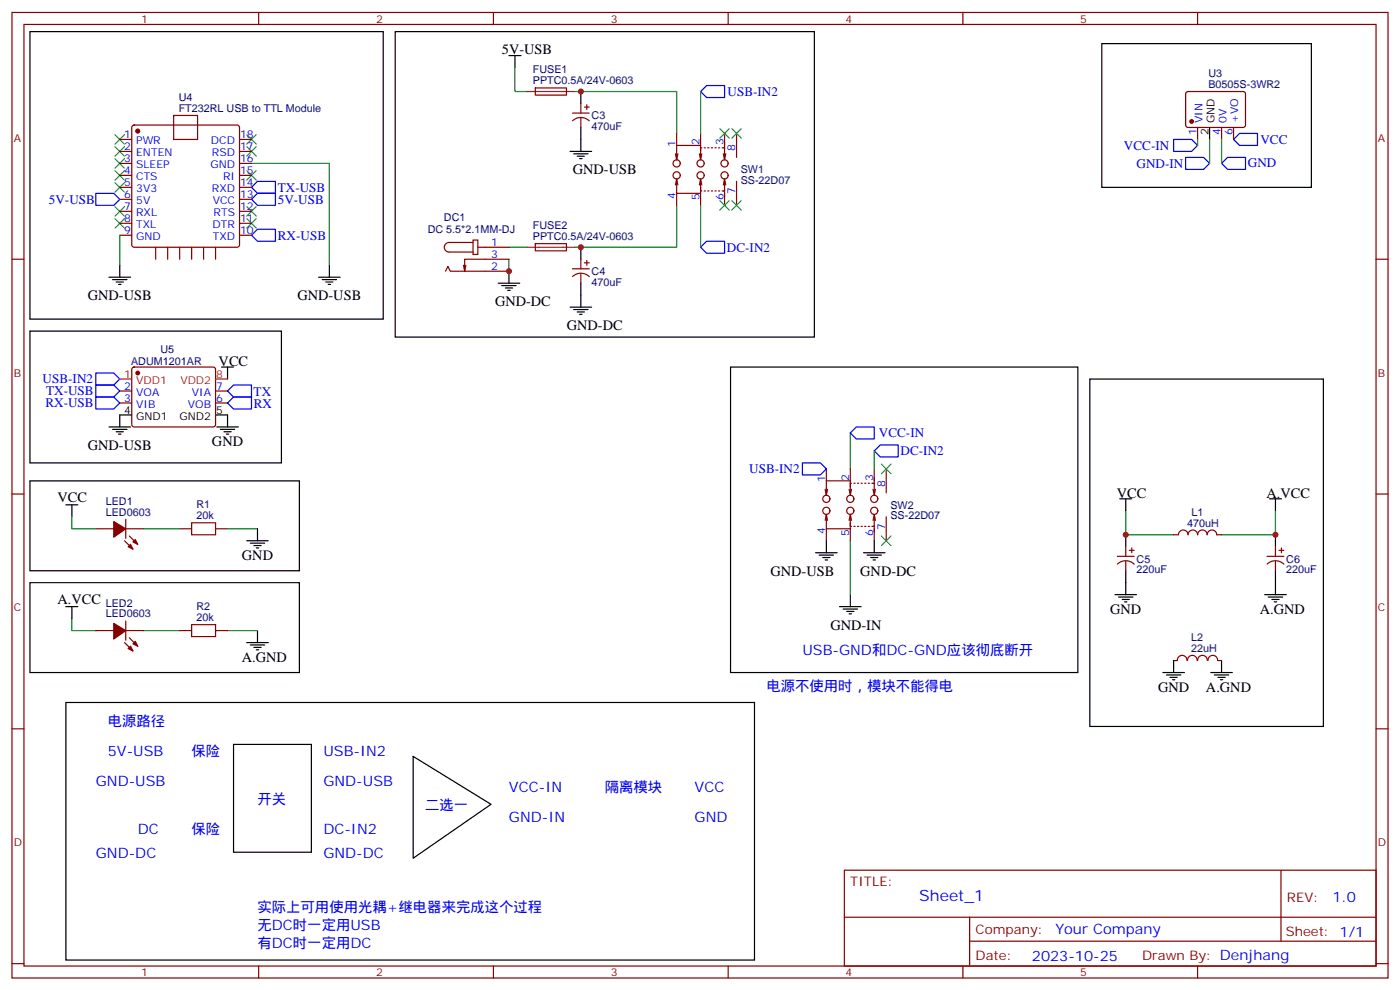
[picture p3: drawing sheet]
<svg xmlns="http://www.w3.org/2000/svg" width="412mm" height="292mm" viewBox="0 0 412 292" stroke-linecap="round" stroke-linejoin="round" font-family="sans-serif">
<g fill="none" stroke="#870000" stroke-width=".35">
<path d="M3.5 3.7h405.4v284.3h-405.4zM7.1 7.2h398.2v277.3h-398.2zM76.2 3.7v3.5M145.3 3.7v3.5M214.5 3.7v3.5M283.6 3.7v3.5M352.8 3.7v3.5M39 37l.5-.2h30.3l.5 .2 .3 .5v34.6l-.3 .5-.5 .2h-30.3l-.5-.2-.2-.5v-34.6zM51.2 34h7v7.1h-7zM157.7 25.9h9.1l.1 2.1h-9.2zM168.6 33.3h5M168.7 35.6a3.5 3.5 0 0 1 4.9 0"/>
<path d="M171.1 30.5v2.8M171.1 34.7v2.8M172.2 31.5h1.4M172.9 30.8v1.4M199.3 39.3v3.5M206.4 39.3v5.3M213.4 39.3v4.4M217 39.3v7.1M349.5 27.2l.5-.2h16.5l.4 .7-.1 9.4-.6 .4h-16.5l-.5-.7v-9.1zM352.8 37.5v3.6M359.8 37.5v3.6M363.4 37.5v3.6"/>
<path d="M35.3 41.1h3.5M35.3 44.6h3.5M35.3 48.1h3.5M35.3 51.6h3.5M35.3 55.2h3.5M35.3 58.7h3.5M70.6 41.1h3.5M70.6 44.6h3.5M70.6 48.1h3.5M70.6 51.6h3.5M70.6 55.2h3.5M70.6 58.7h3.5"/>
<path d="M199 45.3l.3 1.8M199.3 52.7v4.2h7.1M199.3 56.9v3.6M199.3 52.7l.4 1.8M199.3 52.7l-.3 1.8M199.7 45.3l-.4 1.8M206 45.3l.4 1.8 .3-1.8M206 54.5l.4-1.8 .3 1.8M206.4 42.8h-7.1v4.3M206.4 53.4v2.8h.3M206.4 55.2v5.3M206.7 43.5h-.3v2.9"/>
<path d="M207.4 43.5h.4M207.4 56.2h.4M208.5 43.5h.3M208.5 56.2h.3M209.5 43.5h.4M209.5 56.2h.4M210.6 43.5h.4M210.6 56.2h.4M211.7 43.5h.3M211.7 56.2h.3M212.7 43.5h.7v2.9M213.1 45.3l.3 1.8 .4-1.8"/>
<path d="M213.1 54.5l.3-1.8 .4 1.8M213.4 53.4v2.8h-.7M213.4 56.1v4.4M217 53.4v7.1M3.5 76.3h3.6M35.3 62.2h3.5M35.3 65.8h3.5M35.3 69.3h3.5M45.9 72.8v3.5M49.4 72.8v3.5M52.9 72.8v3.5M56.4 72.8v3.5"/>
<path d="M60 72.8v3.5M63.5 72.8v3.5M70.6 62.2h3.5M70.6 65.8h3.5M70.6 69.3h3.5M131.2 79.9l.7-1.4 .7 1.4h17.3M137.2 78.1l-.3 1.8M139.3 70.7h1.5v4.2h-1.5zM139.3 71.4h-7a1.41 1.41 0 0 0-1.4 1.4 1.41 1.41 0 0 0 1.4 1.4h7M140.8 72.8h9.1M149.9 76.3h-13v3.6l-.4-1.8M157.7 71.8h9.1l.1 2-9.2 .1z"/>
<path d="M168.6 79.2h5M171.1 76.3v2.9M172.2 77.4h1.4M172.9 76.7v1.4M405.3 76.3h3.6M168.7 81.4a3.5 3.5 0 0 1 4.9 .1M171.1 80.6v2.8M35.3 115.1h3.5M35.3 118.7h3.5M39 108.3l.5-.2h23.3l.5 .2 .2 .5-.1 16.5-.6 .4h-23.6l-.4-.7v-16.2zM63.5 115.1h3.5M63.5 118.7h3.5"/>
<path d="M243.4 138.1v3.5M250.5 138.1v5.3M257.5 138.1v4.4M261.1 138.1v7M3.5 145.5h3.6M28.2 155.7h5.3M36.7 159.2l2.5 2.5M37 152.9v5.6M37 155.7h5.3M38.1 157.8l2.5 2.5M52.9 155.7h3.5M63.5 155.7h3.5"/>
<path d="M243.1 144.1l.3 1.7M243.4 151.5v4.2h7.1M243.4 155.7v3.5M243.4 151.5l.4 1.7M243.4 151.5l-.3 1.7M243.8 144.1l-.4 1.7M250.1 144.1l.4 1.7 .3-1.7M250.1 153.2l.4-1.7 .3 1.7M250.5 141.6h-7.1v4.2M250.5 152.2v2.8h.3M250.5 154v5.2M250.8 142.3h-.3v2.8"/>
<path d="M251.5 142.3h.4M251.5 155h.4M252.6 142.3h.3M252.6 155h.3M253.6 142.3h.4M253.6 155h.4M254.7 142.3h.4M254.7 155h.4M255.8 142.3h.3M255.8 155h.3M256.8 142.3h.7v2.8M257.2 144.1l.3 1.7 .4-1.7"/>
<path d="M257.2 153.2l.3-1.7 .4 1.7M257.5 152.2v2.8h-.7M257.5 154.8v4.4M261.1 152.2v7M345.7 157.5h1.4a1.41 1.41 0 0 1 1.5-1.4 1.41 1.41 0 0 1 1.4 1.4M350 157.5a1.41 1.41 0 0 1 1.4-1.4 1.41 1.41 0 0 1 1.4 1.4M352.8 157.5a1.41 1.41 0 0 1 1.4-1.4 1.41 1.41 0 0 1 1.4 1.4M355.6 157.5a1.41 1.41 0 0 1 1.4-1.4 1.41 1.41 0 0 1 1.4 1.4M358.4 157.5h1.4M405.3 145.5h3.6M329.1 163.8h5M329.2 166.1a3.5 3.5 0 0 1 4.9 0"/>
<path d="M331.6 161v2.8M331.6 165.2v2.9M332.7 162.1h1.4M333.4 161.4v1.4M373.2 163.8h5M373.3 166.1a3.5 3.5 0 0 1 4.9 0M375.7 161v2.8M375.7 165.2v2.9M376.8 162.1h1.4M377.5 161.4v1.4M28.2 185.7h5.3M36.7 189.2l2.5 2.5"/>
<path d="M37 182.9v5.6M37 185.7h5.3M38.1 187.8l2.5 2.5M52.9 185.7h3.5M63.5 185.7h3.5M345.7 194.5h1.1M346.8 194.5a1.41 1.41 0 0 1 1.4-1.5 1.41 1.41 0 0 1 1.4 1.5M349.8 194.5a1.41 1.41 0 0 1 1.4-1.5 1.41 1.41 0 0 1 1.4 1.5M352.8 194.5a1.41 1.41 0 0 1 1.4-1.5 1.41 1.41 0 0 1 1.4 1.5M355.8 194.5a1.41 1.41 0 0 1 1.5-1.5 1.41 1.41 0 0 1 1.4 1.5M358.8 194.5h1M3.5 214.6h3.6"/>
<path d="M405.3 214.6h3.6M248.7 256.3h156.6v28.2h-156.6zM377.3 256.3v20.9M248.7 270.1h156.5M285.6 277.2h119.6M285.6 270.1v14.1M3.5 283.8h3.6M76.2 284.5v3.5M145.3 284.5v3.5M214.5 284.5v3.5M283.6 284.5v3.5M352.8 284.5v3.5"/>
<path d="M405.3 283.8h3.6"/>
<circle cx="199.3" cy="48.1" r="1.06"/>
<circle cx="199.3" cy="51.6" r="1.06"/>
<circle cx="206.4" cy="51.6" r="1.06"/>
<circle cx="206.4" cy="48.1" r="1.06"/>
<circle cx="213.4" cy="48.1" r="1.06"/>
<circle cx="213.4" cy="51.6" r="1.06"/>
<circle cx="243.4" cy="146.9" r="1.06"/>
<circle cx="243.4" cy="150.4" r="1.06"/>
<circle cx="250.5" cy="146.9" r="1.06"/>
<circle cx="250.5" cy="150.4" r="1.06"/>
<circle cx="257.5" cy="146.9" r="1.06"/>
<circle cx="257.5" cy="150.4" r="1.06"/>
</g>
<g fill="none" stroke="#000" stroke-width=".35">
<path d="M8.8 9.3h104.1v84.7h-104.1zM116.4 9.3h123.5v90h-123.5zM149.9 16.4h3.6M151.7 16.4v3.5M171.1 27v3.5M171.1 37.5v7.1M356.3 37.5v3.6M167.9 44.6h6.4M169 45.3h4.2M170 46h2.2M170.7 46.7h.7M35.3 78.1v3.5"/>
<path d="M97 78.1v3.5M149.9 79.9v3.5M171.1 72.8v3.5M8.8 97.5h74.1v38.8h-74.1zM32.1 81.6h6.4M33.2 82.3h4.2M34.2 83h2.1M34.9 83.7h.7M93.8 81.6h6.4M94.9 82.3h4.2M96 83h2.1M96.7 83.7h.7"/>
<path d="M146.8 83.4h6.3M147.8 84.1h4.2M148.9 84.8h2.1M149.6 85.5h.7M167.9 90.5h6.4M169 91.2h4.2M170 91.9h2.2M170.7 92.6h.7M171.1 83.4v7.1M65.3 108.1h3.5M67 108.1v3.5M215.2 108.1h102.3v89.9h-102.3z"/>
<path d="M321 111.6h68.8v102.3h-68.8zM32.1 125.7h6.4M33.2 126.4h4.2M34.2 127.1h2.1M34.9 127.8h.7M38.8 122.2h-3.5v3.5M63.5 122.2h3.5v3.5M63.9 125.7h6.3M64.9 126.4h4.2M66 127.1h2.1M66.7 127.8h.7M8.8 141.6h79.4v26.5h-79.4z"/>
<path d="M19.4 148.7h3.5M21.2 148.7v3.5M72.7 159.2h6.3M73.7 159.9h4.3M75.8 155.7v3.5M243.4 159.2v3.6M257.5 159.2v3.6M329.8 146.9h3.6M331.6 146.9v3.5M331.6 157.5v3.5M373.9 146.9h3.6M375.7 146.9v3.5"/>
<path d="M375.7 157.5v3.5M8.8 171.6h79.4v26.4h-79.4zM19.4 178.6h3.5M21.2 178.6v3.6M74.8 160.7h2.1M75.5 161.4h.7M240.2 162.8h6.4M241.3 163.5h4.2M242.4 164.2h2.1M243.1 164.9h.7M247.3 178.6h6.3M248.4 179.4h4.2"/>
<path d="M250.5 175.1v3.5M254.4 162.8h6.3M255.4 163.5h4.2M256.5 164.2h2.1M257.2 164.9h.7M328.4 175.1h6.4M329.5 175.8h4.2M330.6 176.5h2.1M331.3 177.2h.7M331.6 168.1v7M372.5 175.1h6.4M373.6 175.8h4.2"/>
<path d="M374.6 176.5h2.2M375.4 177.2h.7M375.7 168.1v7M72.7 189.2h6.3M73.7 189.9h4.3M74.8 190.6h2.1M75.5 191.3h.7M75.8 185.7v3.5M249.4 180.1h2.1M250.1 180.8h.7M342.5 198h6.4M343.6 198.8h4.2"/>
<path d="M344.7 199.5h2.1M345.7 194.5v3.5M356.7 198h6.3M357.7 198.8h4.2M358.8 199.5h2.1M359.8 194.5v3.5M19.4 206.9h202.8v75.8h-202.8zM68.8 219.2h22.9v31.8h-22.9zM345.4 200.2h.7M359.5 200.2h.7M121.7 222.7l22.9 14.2-22.9 15.8z"/>
</g>
<g fill="none" stroke="#00f" stroke-width=".35">
<path d="M206.4 27l1.7-1.8h5.3v3.5h-5.3zM28.2 56.9h5.3l1.8 1.8-1.8 1.8h-5.3zM74.1 55.2l1.7-1.8h5.3v3.5h-5.3zM75.8 56.9h5.3v3.6h-5.3l-1.7-1.8zM345.7 41.1h5.3l1.8 1.7-1.8 1.8h-5.3zM349.2 46.4h5.3l1.8 1.7-1.8 1.8h-5.3zM361.6 46.4h5.3v3.5h-5.3l-1.8-1.8zM363.4 41.1l1.7-1.8h5.3v3.5h-5.3zM74.1 69.3l1.7-1.8h5.3v3.5h-5.3zM206.4 72.8l1.7-1.8h5.3v3.6h-5.3zM28.2 109.9h5.3l1.8 1.7-1.8 1.8h-5.3zM28.2 113.4h5.3l1.8 1.7-1.8 1.8h-5.3z"/>
<path d="M28.2 116.9h5.3l1.8 1.8-1.8 1.7h-5.3zM68.8 113.4h5.3v3.5h-5.3l-1.8-1.8zM68.8 116.9h5.3v3.5h-5.3l-1.8-1.7zM236.4 136.3h5.3l1.7 1.8-1.7 1.7h-5.3zM252.2 125.7h5.3v3.6h-5.3l-1.7-1.8zM259.3 131h5.3v3.5h-5.3l-1.8-1.7z"/>
</g>
<g fill="#870000" stroke="#870000" stroke-width=".35">
<path d="M33.5 153.6l3.5 2.1-3.5 2.5z"/>
<path d="M37.7 161l.8-.7 .7 1.4z"/>
<path d="M39.9 158.9l.7 1.4-1.4-.7z"/>
<path d="M33.5 183.6l3.5 2.1-3.5 2.5z"/>
<path d="M37.7 191l.8-.7 .7 1.4z"/>
<path d="M39.2 189.6l.7-.7 .7 1.4z"/>
<circle cx="40.6" cy="109.9" r=".53"/>
<circle cx="40.6" cy="38.6" r=".53"/>
<circle cx="351" cy="35.8" r=".53"/>
</g>
<path d="M35.3 111.6h3.5M63.5 111.6h3.5" fill="none" stroke="#f00" stroke-width=".35"/>
<g fill="none" stroke="#008700" stroke-width=".35">
<path d="M151.7 19.9v7.1h3.5M169.3 27h30v12.3M206.4 27v12.3M74.1 48.1h22.9v30M352.8 41.1v1.7M356.3 41.1v7M359.8 41.1v7M35.3 69.3v8.8M149.9 72.8h5.3M149.9 76.3v3.6M199.3 60.5v12.3h-30M206.4 60.5v12.3"/>
<path d="M250.5 127.5v10.6M257.5 132.8v5.3M21.2 152.2v3.5h7M42.3 155.7h10.6M67 155.7h8.8M250.5 159.2v15.9M331.6 150.4v7.1h14.1M375.7 150.4v7.1h-15.9M21.2 182.2v3.5h7M42.3 185.7h10.6M67 185.7h8.8"/>
</g>
<path d="M155.2 27h14.1M155.2 72.8h14.1" fill="none" stroke="#8c2424" stroke-width=".35"/>
<g fill="none" stroke="#3c3" stroke-width=".35">
<path d="M33.9 39.7l2.8 2.8M36.7 39.7l-2.8 2.8M72.7 39.7l2.8 2.8M75.5 39.7l-2.8 2.8M212 37.9l2.8 2.8M214.8 37.9l-2.8 2.8M215.5 37.9l2.9 2.8M218.4 37.9l-2.9 2.8M33.9 43.2l2.8 2.8M33.9 46.7l2.8 2.8M33.9 50.2l2.8 2.9M33.9 53.8l2.8 2.8"/>
<path d="M36.7 43.2l-2.8 2.8M36.7 46.7l-2.8 2.8M36.7 50.2l-2.8 2.9M36.7 53.8l-2.8 2.8M72.7 43.2l2.8 2.8M72.7 50.2l2.8 2.9M75.5 43.2l-2.8 2.8M75.5 50.2l-2.8 2.9M212 59.1l2.8 2.8M214.8 59.1l-2.8 2.8M215.5 59.1l2.9 2.8M218.4 59.1l-2.9 2.8"/>
<path d="M33.9 60.8l2.8 2.8M33.9 64.3l2.8 2.9M36.7 60.8l-2.8 2.8M36.7 64.3l-2.8 2.9M72.7 60.8l2.8 2.8M72.7 64.3l2.8 2.9M75.5 60.8l-2.8 2.8M75.5 64.3l-2.8 2.9M259.6 136.7l2.9 2.8M262.5 136.7l-2.9 2.8M259.6 157.8l2.9 2.9M262.5 157.8l-2.9 2.9"/>
</g>
<path d="M56.4 154h7.1v3.5h-7.1zM56.4 183.9h7.1v3.6h-7.1z" fill="none" stroke="#a10000" stroke-width=".35"/>
<g fill="#c00">
<circle cx="171.1" cy="72.8" r=".88"/>
<circle cx="171.1" cy="27" r=".88"/>
<circle cx="149.9" cy="79.9" r=".88"/>
<circle cx="375.7" cy="157.5" r=".88"/>
<circle cx="331.6" cy="157.5" r=".88"/>
</g>
<path d="M324.6 12.8h61.7v42.4h-61.7z" fill="none" stroke="#000" stroke-width=".35"/>
<text font-size="4.6" fill="#00f" x="270.8" y="265.3">Sheet_1</text>
<g font-size="4.2">
<text x="147.9" y="16">5V-USB</text>
<text x="168.7" y="51.3">GND-USB</text>
<text x="25.9" y="88.3">GND-USB</text>
<text x="87.6" y="88.4">GND-USB</text>
<text x="145.8" y="90.1">GND-DC</text>
<text x="167" y="97.2">GND-DC</text>
<text x="64.4" y="107.7">VCC</text>
<text x="62.4" y="131.4">GND</text>
<text x="25.9" y="132.5">GND-USB</text>
<text x="16.9" y="148">VCC</text>
<text x="329" y="146.5">VCC</text>
<text x="373.1" y="146.5">A.VCC</text>
<text x="71.3" y="164.9">GND</text>
<text x="227" y="169.5">GND-USB</text>
<text x="253.4" y="169.5">GND-DC</text>
<text x="16.9" y="177.9">A.VCC</text>
<text x="244.6" y="185.4">GND-IN</text>
<text x="327" y="180.8">GND</text>
<text x="371.1" y="180.8">A.GND</text>
<text x="71.3" y="194.9">A.GND</text>
<text x="341.1" y="203.7">GND</text>
<text x="355.2" y="203.7">A.GND</text>
</g>
<g font-size="4.2" fill="#00f">
<text x="236.4" y="192.8">USB-GND和DC-GND应该彻底断开</text>
<text x="225.8" y="203.3">电源不使用时，模块不能得电</text>
<text x="31.7" y="213.9">电源路径</text>
<text x="31.7" y="222.7">5V-USB</text>
<text x="56.4" y="222.7">保险</text>
<text x="95.2" y="222.7">USB-IN2</text>
<text x="28.2" y="231.6">GND-USB</text>
<text x="95.2" y="231.6">GND-USB</text>
<text x="149.9" y="233.3">VCC-IN</text>
<text x="178.2" y="233.3">隔离模块</text>
<text x="204.6" y="233.3">VCC</text>
<text x="75.8" y="236.9">开关</text>
<text x="125.2" y="238.6">二选一</text>
<text x="40.6" y="245.7">DC</text>
<text x="56.4" y="245.7">保险</text>
<text x="95.2" y="245.7">DC-IN2</text>
<text x="149.9" y="242.1">GND-IN</text>
<text x="204.6" y="242.1">GND</text>
<text x="28.2" y="252.7">GND-DC</text>
<text x="95.2" y="252.7">GND-DC</text>
<text x="75.8" y="268.6">实际上可用使用光耦+继电器来完成这个过程</text>
<text x="392.5" y="265.5">1.0</text>
<text x="75.8" y="273.9">无DC时一定用USB</text>
<text x="310.9" y="275.1">Your Company</text>
<text x="75.8" y="279.2">有DC时一定用DC</text>
<text x="304" y="282.9">2023-10-25</text>
</g>
<g font-size="3.9" fill="#00f">
<text x="214.3" y="28.2">USB-IN2</text>
<text x="331.1" y="44">VCC-IN</text>
<text x="371.3" y="42.3">VCC</text>
<text x="334.8" y="49.3">GND-IN</text>
<text x="367.6" y="49.3">GND</text>
<text x="14.4" y="60">5V-USB</text>
<text x="81.8" y="60">5V-USB</text>
<text x="81.8" y="56.4">TX-USB</text>
<text x="81.8" y="70.5">RX-USB</text>
<text x="214.1" y="74.1">DC-IN2</text>
<text x="12.6" y="112.8">USB-IN2</text>
<text x="13.4" y="119.9">RX-USB</text>
<text x="13.6" y="116.4">TX-USB</text>
<text x="74.7" y="116.7">TX</text>
<text x="74.7" y="120.2">RX</text>
<text x="258.9" y="128.7">VCC-IN</text>
<text x="265.3" y="134">DC-IN2</text>
<text x="220.7" y="139.3">USB-IN2</text>
</g>
<g font-size="3.9" fill="#800">
<text x="250.5" y="260.8">TITLE:</text>
<text x="379.1" y="265.5">REV:</text>
<text x="287.4" y="275">Company:</text>
<text x="378.7" y="275.7">Sheet: 1/1</text>
<text x="287.4" y="282.7">Date:</text>
<text x="336.4" y="282.8">Drawn By: Denjhang</text>
</g>
<g font-size="3.2" fill="#800">
<text x="41.6" y="6.7">1</text>
<text x="110.8" y="6.7">2</text>
<text x="179.9" y="6.7">3</text>
<text x="249.1" y="6.7">4</text>
<text x="318.2" y="6.7">5</text>
<text x="4.1" y="41.8">A</text>
<text x="405.9" y="41.8">A</text>
<text x="4.1" y="110.9">B</text>
<text x="405.9" y="110.9">B</text>
<text x="4.1" y="180.1">C</text>
<text x="405.9" y="180.1">C</text>
<text x="4.1" y="249.2">D</text>
<text x="405.9" y="249.2">D</text>
<text x="41.6" y="287.5">1</text>
<text x="110.8" y="287.5">2</text>
<text x="179.9" y="287.5">3</text>
<text x="249.1" y="287.5">4</text>
<text x="318.2" y="287.5">5</text>
</g>
<g font-size="3.2" fill="#000080">
<text x="157" y="21.6">FUSE1</text>
<text x="356" y="22.7">U3</text>
<text x="52.6" y="29.8">U4</text>
<text x="157" y="24.8">PPTC0.5A/24V-0603</text>
<text x="356" y="25.9">B0505S-3WR2</text>
<text x="52.6" y="32.9">FT232RL USB to TTL Module</text>
<text x="174.3" y="35.1">C3</text>
<text x="174.3" y="38.3">470uF</text>
<text x="218.2" y="51">SW1</text>
<text x="218.2" y="54.2">SS-22D07</text>
<text x="130.8" y="65.2">DC1</text>
<text x="126" y="68.7">DC 5.5*2.1MM-DJ</text>
<text x="157" y="70.7">PPTC0.5A/24V-0603</text>
<text x="157" y="67.5">FUSE2</text>
<text x="174.3" y="81">C4</text>
<text x="174.3" y="84.2">470uF</text>
<text x="38.6" y="107.5">ADUM1201AR</text>
<text x="47.3" y="103.9">U5</text>
<text x="31.2" y="148.7">LED1</text>
<text x="57.9" y="149.7">R1</text>
<text x="262.3" y="149.8">SW2</text>
<text x="31.2" y="151.8">LED0603</text>
<text x="57.9" y="152.9">20k</text>
<text x="262.3" y="153">SS-22D07</text>
<text x="349.7" y="155.1">470uH</text>
<text x="350.9" y="151.8">L1</text>
<text x="334.8" y="165.7">C5</text>
<text x="378.9" y="165.7">C6</text>
<text x="334.8" y="168.8">220uF</text>
<text x="378.9" y="168.8">220uF</text>
<text x="31.2" y="178.7">LED2</text>
<text x="57.9" y="179.7">R2</text>
<text x="31.2" y="181.8">LED0603</text>
<text x="57.9" y="182.9">20k</text>
<text x="350.9" y="191.9">22uH</text>
<text x="350.9" y="188.9">L2</text>
</g>
<g font-size="3.2" fill="#00f">
<text x="36.6" y="40.7">1</text>
<text x="70.7" y="40.7">18</text>
<text x="352.4" y="39.7" transform="rotate(-90 352.4 39.7)">1</text>
<text x="354.2" y="36.2" transform="rotate(-90 354.2 36.2)">VIN</text>
<text x="359.5" y="39.7" transform="rotate(-90 359.5 39.7)">4</text>
<text x="361.2" y="36.2" transform="rotate(-90 361.2 36.2)">0V</text>
<text x="363" y="39.7" transform="rotate(-90 363 39.7)">6</text>
<text x="364.8" y="36.2" transform="rotate(-90 364.8 36.2)">+VO</text>
<text x="36.6" y="47.8">3</text>
<text x="36.6" y="44.2">2</text>
<text x="40.1" y="46">ENTEN</text>
<text x="40.1" y="42.5">PWR</text>
<text x="62.1" y="42.5">DCD</text>
<text x="62.4" y="46">RSD</text>
<text x="70.7" y="44.2">17</text>
<text x="70.7" y="47.8">16</text>
<text x="199" y="43.2" transform="rotate(-90 199 43.2)">1</text>
<text x="206" y="42.8" transform="rotate(-90 206 42.8)">2</text>
<text x="213.1" y="42.8" transform="rotate(-90 213.1 42.8)">3</text>
<text x="216.6" y="44.6" transform="rotate(-90 216.6 44.6)">8</text>
<text x="36.6" y="51.3">4</text>
<text x="40.1" y="53.1">CTS</text>
<text x="40.1" y="49.5">SLEEP</text>
<text x="62" y="49.5">GND</text>
<text x="65.7" y="53.1">RI</text>
<text x="70.7" y="51.3">15</text>
<text x="36.6" y="58.3">6</text>
<text x="36.6" y="54.8">5</text>
<text x="40.1" y="56.6">3V3</text>
<text x="62.4" y="56.6">RXD</text>
<text x="70.7" y="54.8">14</text>
<text x="70.7" y="58.3">13</text>
<text x="199" y="58.6" transform="rotate(-90 199 58.6)">4</text>
<text x="206" y="59" transform="rotate(-90 206 59)">5</text>
<text x="213.1" y="59" transform="rotate(-90 213.1 59)">6</text>
<text x="216.6" y="57.2" transform="rotate(-90 216.6 57.2)">7</text>
<text x="36.6" y="65.4">8</text>
<text x="36.6" y="61.9">7</text>
<text x="40.1" y="63.6">RXL</text>
<text x="40.1" y="60.1">5V</text>
<text x="62.6" y="60.1">VCC</text>
<text x="62.9" y="63.6">RTS</text>
<text x="70.7" y="61.9">12</text>
<text x="70.7" y="65.4">11</text>
<text x="36.6" y="68.9">9</text>
<text x="40.1" y="70.7">GND</text>
<text x="40.1" y="67.2">TXL</text>
<text x="62.6" y="67.2">DTR</text>
<text x="62.7" y="70.7">TXD</text>
<text x="70.7" y="68.9">10</text>
<text x="144.6" y="72.5">1</text>
<text x="144.6" y="76">3</text>
<text x="144.6" y="79.5">2</text>
<text x="36.6" y="114.8">2</text>
<text x="36.6" y="118.3">3</text>
<text x="40.1" y="116.6">VOA</text>
<text x="56.5" y="116.6">VIA</text>
<text x="63.7" y="118.3">6</text>
<text x="63.7" y="114.8">7</text>
<text x="40.1" y="120.1">VIB</text>
<text x="55.4" y="120.1">VOB</text>
<text x="243.1" y="142" transform="rotate(-90 243.1 142)">1</text>
<text x="250.1" y="141.6" transform="rotate(-90 250.1 141.6)">2</text>
<text x="257.2" y="141.6" transform="rotate(-90 257.2 141.6)">3</text>
<text x="260.7" y="143.4" transform="rotate(-90 260.7 143.4)">8</text>
<text x="260.7" y="156" transform="rotate(-90 260.7 156)">7</text>
<text x="243.1" y="157.4" transform="rotate(-90 243.1 157.4)">4</text>
<text x="250.1" y="157.7" transform="rotate(-90 250.1 157.7)">5</text>
<text x="257.2" y="157.7" transform="rotate(-90 257.2 157.7)">6</text>
</g>
<g font-size="3.2">
<text x="356" y="39.7" transform="rotate(-90 356 39.7)">2</text>
<text x="357.7" y="36.2" transform="rotate(-90 357.7 36.2)">GND</text>
<text x="36.6" y="121.8">4</text>
<text x="40.1" y="123.6">GND1</text>
<text x="52.9" y="123.6">GND2</text>
<text x="63.7" y="121.8">5</text>
</g>
<g font-size="3.2" fill="#f00">
<text x="36.6" y="111.3">1</text>
<text x="40.1" y="113">VDD1</text>
<text x="53.1" y="113">VDD2</text>
<text x="63.7" y="111.3">8</text>
</g>
</svg>
